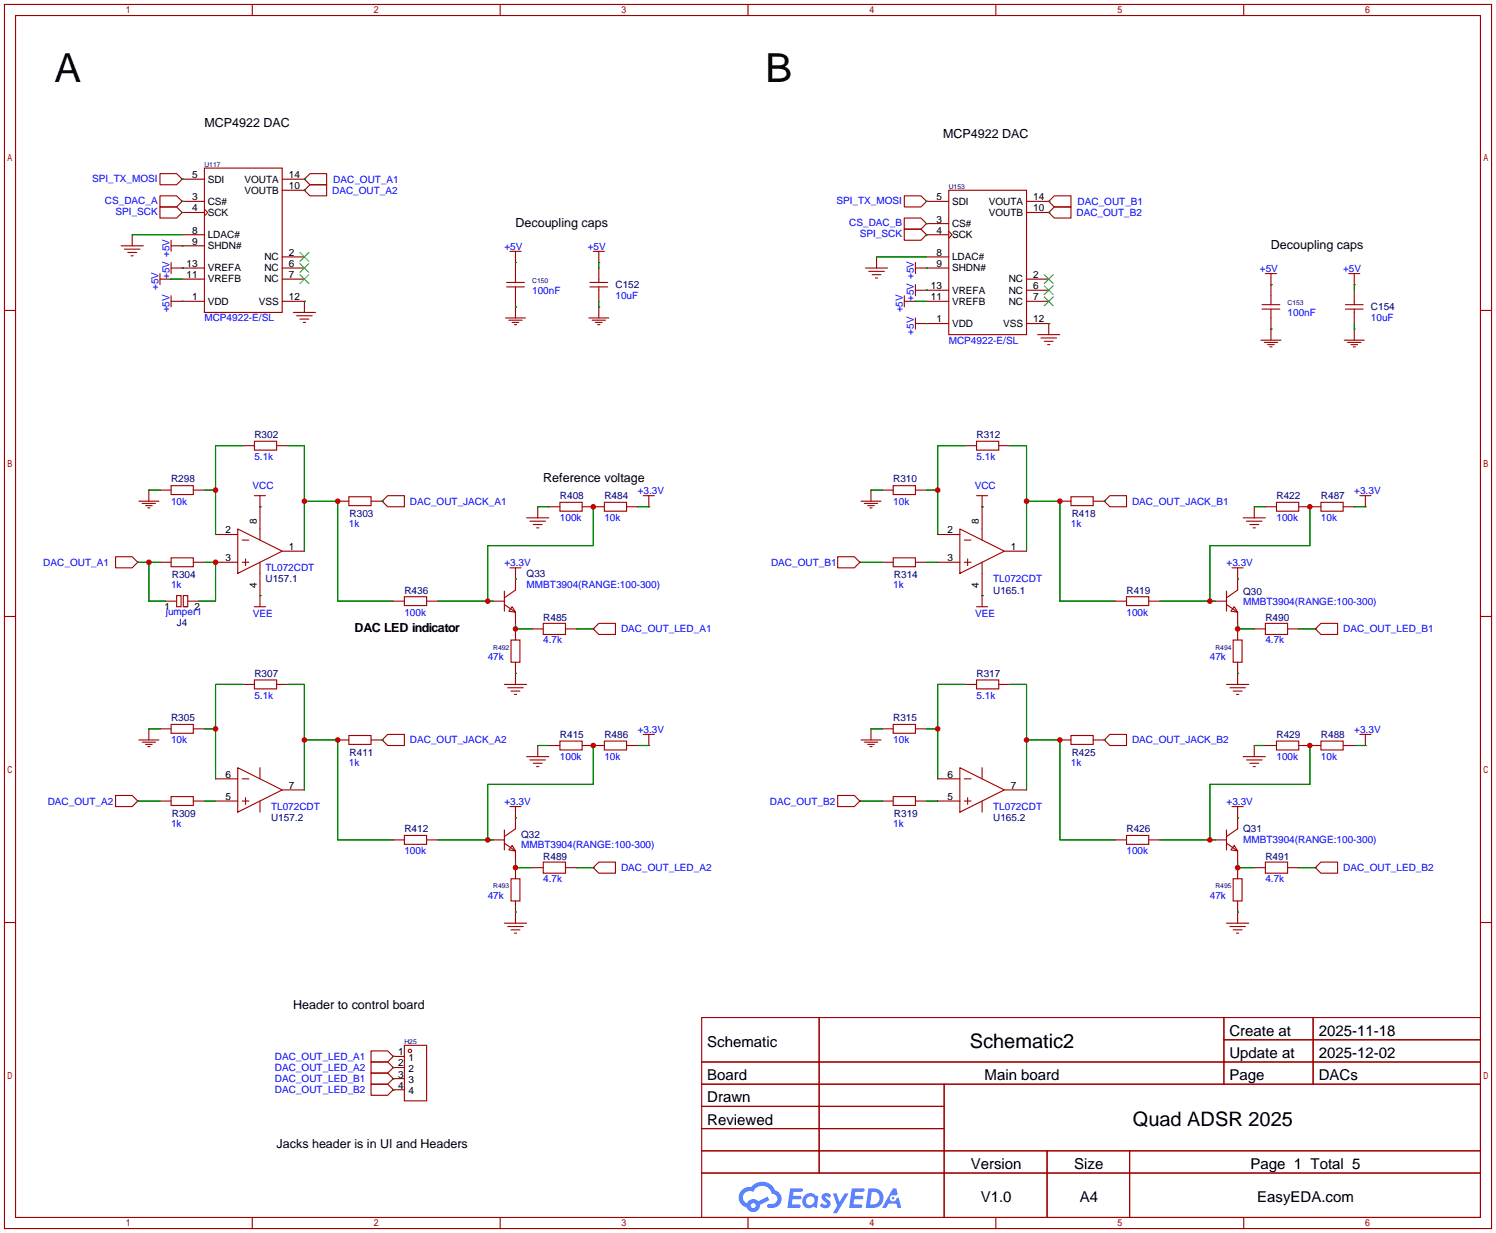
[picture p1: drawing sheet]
<svg xmlns="http://www.w3.org/2000/svg" width="342mm" height="282mm" viewBox="0 0 342 282" stroke-linecap="round" stroke-linejoin="round" font-family="sans-serif">
<g fill="none" stroke="#a10000" stroke-width=".25">
<path d="M1 1h340v280h-340zM3.6 3.6h334.9v274.9h-334.9zM57.7 1v2.6M114.3 1v2.6M171 1v2.6M227.7 1v2.6M284.3 1v2.6M1 71h2.6M338.5 71h2.5M1 141h2.6M338.5 141h2.5M1 211h2.6"/>
<path d="M338.5 211h2.5M160.4 232.8h178.1v45.7h-178.1zM187.3 232.8v35.5M279.8 232.8v15.2M279.8 237.8h58.7M300.2 232.8v15.2M160.4 242.9h178.1M160.4 248h178.1M160.4 253.1h55.5M160.4 258.2h55.5M215.9 248v30.5M57.7 278.5v2.5"/>
<path d="M114.3 278.5v2.5M160.4 263.2h178.1M160.4 268.3h178.1M171 278.5v2.5M227.7 278.5v2.5M239.4 263.2v15.3M258.3 263.2v15.3M284.3 278.5v2.5"/>
</g>
<g fill="#5487ff">
<path d="M188.2 273.2a1.3 1.3 0 0 1 1.8 .2l-.4 .7a.54 .54 0 0 0-.9-.3l.1 .2a1.28 1.28 0 0 1 .8 2 1.53 1.53 0 0 1-2.2-.2l.5-.6 .8 .4a.31 .31 0 0 0 .4-.3 .31 .31 0 0 0-.3-.3 1.12 1.12 0 0 1-.6-1.8z"/>
<path d="M190.4 273h.9l.6 1.9 1.2-1.9h.9l-2.7 4.5h-.9l1-1.7z"/>
<path d="M180.7 271.8h2.2a.46 .46 0 0 1 .5 .1 .46 .46 0 0 1 .1 .5l-.3 .2h-1.8l-.1 .9h1.6a.4 .4 0 0 1 .4 .5 .4 .4 0 0 1-.4 .3h-1.7l-.2 1.2h1.4a.46 .46 0 0 1 .5 .1 .46 .46 0 0 1 .1 .5l-.3 .2h-2.7z"/>
<path d="M194.8 271.8h2.2a.47 .47 0 0 1 .5 .1 .47 .47 0 0 1 .1 .5l-.3 .2h-1.8l-.1 .9h1.6a.4 .4 0 0 1 .4 .5 .4 .4 0 0 1-.4 .3h-1.7l-.2 1.2h1.4a.46 .46 0 0 1 .5 .1 .46 .46 0 0 1 .1 .5l-.3 .2h-2.7z"/>
<path d="M204.2 271.8h.7l.4 1.4-.7 .3a.75 .75 0 0 0-1.1 .3 .75 .75 0 0 0 .5 1 .75 .75 0 0 0 .9-.6l.5-.3 .7 2.4h-.9l-.2-1h-1.9l-.5 1h-.9z"/>
<path d="M198.6 271.8l-.7 4.5h1.5a2.27 2.27 0 0 0 2.6-2.3 2.27 2.27 0 0 0-2.7-2.2zM199.3 272.6a1.5 1.5 0 0 1 1.8 1.5 1.5 1.5 0 0 1-1.9 1.4h-.3z"/>
<path d="M184 273.4a1.6 1.6 0 0 0-.3 2.3 1.6 1.6 0 0 0 2.3 .2l.8 .4 .3-2.5-.2-.3h-.5a1.58 1.58 0 0 0-2.4-.1zM184.6 274a.99 .99 0 0 1 1.6 .5 .99 .99 0 0 1-1.3 1.1 .98 .98 0 0 1-.3-1.6z"/>
<path d="M169.6 272.2a2.37 2.37 0 0 0 1.2 4 1.54 1.54 0 0 0 1.7 1 1.54 1.54 0 0 0 1.3-1.6l2.1-1.1-.5-.8-2 1.1a1.57 1.57 0 0 0-2.6 .5 1.5 1.5 0 0 1-.8-2.1 1.5 1.5 0 0 1 2.2-.6 2.23 2.23 0 0 1 2.3-1.4 2.23 2.23 0 0 1 2 1.9 1.16 1.16 0 0 1 1.2 1 1.16 1.16 0 0 1-1.1 1.3h-.6a.47 .47 0 0 0-.6 .4 .47 .47 0 0 0 .4 .5 2.14 2.14 0 0 0 2.7-1.3 2.14 2.14 0 0 0-1.3-2.8 3.2 3.2 0 0 0-5.5-.7l-1.1 .1zM171.6 275.8a.6 .6 0 0 1 1.2 0 .6 .6 0 0 1-1.2 0z"/>
<circle cx="204.2" cy="274.1" r=".28"/>
</g>
<g fill="none" stroke="#a10000" stroke-width=".25">
<path d="M36.6 39.7h3.8l1.3 1.3-1.3 1.3h-3.8zM46.7 38.4h17.8v33.1h-17.8zM27.7 56.2h5.1M28.4 57h3.6M29.2 57.7h2M30 58.5h.5M30.2 53.7v2.5M36.6 44.8h3.8l1.2 1.3-1.2 1.2h-3.8zM36.6 47.3h3.8l1.2 1.3-1.2 1.3h-3.8zM39.1 56.2h7.6M39.1 55v2.5M41.6 46.1h.1"/>
<path d="M41.6 48.6h.1M41.7 41h.1M41.7 56.2h.1M41.7 41h5M41.7 46.1h5M41.7 48.6h5M41.7 53.7h5M46.7 47.8l.8 .8-.8 .8M64.5 41h5.1M64.5 58.8h5.1M64.5 43.5h5.1M69.6 43.5l1.3-1.2h3.8v2.5h-3.8z"/>
<path d="M69.6 43.5h.1M69.6 41l1.3-1.3h3.8v2.6h-3.8zM69.6 41h.1M116.6 57.5h2.5M117.9 57.5v7.1M135.6 57.5h2.6M136.9 57.5v2.5M200.4 58.8v2.5M206.7 52.4h3.9l1.2 1.3-1.2 1.3h-3.9zM206.7 49.9h3.9l1.2 1.2-1.2 1.3h-3.9zM206.8 44.8h3.8l1.2 1.3-1.2 1.2h-3.8zM211.8 53.7h.1"/>
<path d="M211.8 51.1h.1M211.8 46.1h.1M211.8 46.1h5.1M211.8 53.7h5.1M211.8 58.8h5.1M211.8 51.1h5.1M216.9 43.5h17.8v33h-17.8zM216.9 52.9l.8 .8-.8 .7M234.7 46.1h5.1M234.7 48.6h5.1M239.8 48.6l1.2-1.3h3.9v2.6h-3.9zM239.8 48.6h.1"/>
<path d="M239.8 46.1l1.2-1.3h3.9v2.5h-3.9zM239.8 46.1h.1M36.6 63.8h2.5M36.6 62.6v2.5M39.1 63.8h.1M39.1 68.9h7.6M39.1 61.3h7.6M39.1 60v2.6M39.1 67.7v2.5M41.7 68.9h.1M41.7 61.3h.1M41.7 63.8h5"/>
<path d="M64.5 68.9h5.1v2.6M64.5 61.3h5.1M64.5 63.8h5.1M67.1 71.5h5M67.8 72.2h3.6M68.6 73h2M69.3 73.8h.5M115.6 72.7h4.5M115.8 65.6h4.1M115.8 64.6h4.1M116.3 73.2h3.1M117.1 73.8h1.5"/>
<path d="M117.6 74.3h.5M117.9 70.2h.1M117.9 60h.1M117.9 65.6v7.1M134.6 72.7h4.6M134.9 65.6h4M134.9 64.6h4M135.4 73.2h3M136.1 73.8h1.6M136.7 74.3h.5M136.9 70.2h.1M136.9 60h.1"/>
<path d="M136.9 61.3v3.3M136.9 65.6v3.3M136.9 70.2v2.5M197.9 61.3h5M198.6 62.1h3.6M199.4 62.8h2M200.2 63.6h.5M206.8 68.9h2.5M206.8 67.7v2.5M209.3 68.9h.1M209.3 61.3h7.6M209.3 74h7.6"/>
<path d="M209.3 66.4h7.6M209.3 60v2.6M209.3 65.1v2.6M209.3 72.7v2.6M211.8 74h.1M211.8 61.3h.1M211.8 66.4h.1M211.8 68.9h5.1M234.7 68.9h5.1M234.7 63.8h5.1M234.7 74h5.1v2.5M234.7 66.4h5.1"/>
<path d="M237.2 76.5h5.1M238 77.3h3.6M238.8 78.1h2M239.5 78.8h.5M288.3 77.8h4.6M288.5 70.7h4.1M288.5 69.7h4.1M289.1 78.3h3M289.3 62.6h2.5M289.8 78.8h1.5M290.3 79.3h.5M290.6 75.3h.1"/>
<path d="M290.6 65.1h.1M290.6 62.6v7.1M290.6 70.7v7.1M307.3 77.8h4.6M307.6 70.7h4.1M307.6 69.7h4.1M308.1 78.3h3M308.4 62.6h2.5M308.9 78.8h1.5M309.4 79.3h.5M309.6 75.3h.1M309.6 65.1h.1"/>
<path d="M309.6 62.6v2.5M309.6 66.4v3.3M309.6 70.7v3.3M309.6 75.3v2.5M31.7 114.6h4.6M32.5 115.2h3.1M33.3 115.7h1.5M33.8 116.2h.5M34 112.1h.1M34 112.1v2.5M36.6 112.1h2.5M39.1 111.1h5.1v2h-5.1z"/>
<path d="M44.2 112.1h2.5M55.6 101.9h2.6M58.2 100.9h5v2.1h-5zM58.2 113.4h2.5M59.4 115.9h.1M59.4 113.4v10.1M63.2 101.9h2.6M77.2 114.6h2.6M79.8 113.6h5v2.1h-5zM84.8 114.6h2.6M87.4 114.6l1.2-1.2h3.9v2.5h-3.9zM87.4 114.6h.1"/>
<path d="M120.4 118.5h5.1M121.2 119.2h3.5M121.9 120h2.1M122.9 115.9v2.6M125.5 115.9h2.5M128 114.9h5.1v2h-5.1zM133.1 115.9h5.1M138.2 114.9h5.1v2h-5.1zM143.3 115.9h2.5M147.1 113.4h2.5M148.3 115.9h.1M148.3 113.4v2.5"/>
<path d="M196.8 114.6h4.6M197.6 115.2h3.1M198.4 115.7h1.5M198.9 116.2h.5M199.1 112.1h.1M199.1 112.1v2.5M201.7 112.1h2.5M204.2 111.1h5.1v2h-5.1zM209.3 112.1h2.5M220.7 101.9h2.6M223.3 100.9h5v2.1h-5zM223.3 113.4h2.5"/>
<path d="M224.5 115.9h.1M224.5 113.4v10.1M228.3 101.9h2.6M242.3 114.6h2.6M244.9 113.6h5v2.1h-5zM249.9 114.6h2.6M252.5 114.6l1.2-1.2h3.9v2.5h-3.9zM252.5 114.6h.1M284.2 118.5h5.1M285 119.2h3.5M285.8 120h2M286.8 115.9v2.6"/>
<path d="M289.3 115.9h2.5M291.8 114.9h5.1v2h-5.1zM296.9 115.9h5.1M302 114.9h5.1v2h-5.1zM307.1 115.9h2.5M310.9 113.4h2.5M312.2 115.9h.1M312.2 113.4v2.5M26.4 127.3h3.8l1.3 1.3-1.3 1.3h-3.8zM31.5 128.6h.1M36.6 128.6h2.5M37.8 137.5h2.6"/>
<path d="M39.1 127.6h5.1v2h-5.1zM40.4 136.2h1v2.6h-1zM41.9 136.2h1v2.6h-1zM42.2 138.8h.5M42.9 137.5h2.6M44.2 128.6h2.5M49.3 128.6h5.1M49.3 122.3h5.1M54.4 121l10.1 5.1-10.1 5.1zM55.4 123.5h1.5M55.4 128.6h1.5M56.1 127.9v1.5"/>
<path d="M58.2 138.8h2.5M59.4 136.2h.1M59.4 128.6v10.2M64.5 126.1h5.1M89.9 137.5h2.6M92.5 136.5h5v2h-5zM97.5 137.5h2.6M112.8 137.5h2.5M115.3 135.2v4.6M115.3 138.3l2.6 1.7M116.6 129.9h2.5M117.1 138.8l.8 1.2-1.6-.2z"/>
<path d="M117.9 132.4h.1M117.9 129.9v5.1l-2.6 1.7M122.7 120.7h.5M191.5 127.3h3.8l1.3 1.3-1.3 1.3h-3.8zM196.6 128.6h.1M201.7 128.6h2.5M204.2 127.6h5.1v2h-5.1zM209.3 128.6h2.5M214.4 128.6h5.1M214.4 122.3h5.1M219.5 121l10.1 5.1-10.1 5.1zM220.5 123.5h1.5"/>
<path d="M220.5 128.6h1.5M221.2 127.9v1.5M223.3 138.8h2.5M224.5 136.2h.1M224.5 128.6v10.2M229.6 126.1h5.1M255 137.5h2.6M257.6 136.5h5v2h-5zM262.6 137.5h2.6M277.9 137.5h2.5M280.4 138.3l2.6 1.7M280.4 135.2v4.6"/>
<path d="M281.7 129.9h2.5M282.2 138.8l.8 1.2-1.6-.2zM283 132.4h.1M283 129.9v5.1l-2.6 1.7M286.5 120.7h.5M55.6 156.6h2.6M58.2 155.5h5v2.1h-5zM63.2 156.6h2.6M115.3 156.6h5.1M116.1 157.3h3.5M116.8 146.4h2.1v5.1h-2.1zM116.8 158.1h2.1"/>
<path d="M117.6 158.8h.5M117.9 140v2.6M117.9 143.9v2.5M117.9 151.5v5.1M121.7 143.9h2.5M124.2 142.6h5.1v2.5h-5.1zM129.3 143.9h2.5M135.6 143.9h.1M136.9 142.6h3.8v2.5h-3.8l-1.3-1.2zM220.7 156.6h2.6M223.3 155.5h5v2.1h-5zM228.3 156.6h2.6"/>
<path d="M280.4 156.6h5.1M281.2 157.3h3.5M281.9 146.4h2.1v5.1h-2.1zM281.9 158.1h2.1M282.7 158.8h.5M283 140v2.6M283 143.9v2.5M283 151.5v5.1M286.8 143.9h2.5M289.3 142.6h5.1v2.5h-5.1zM294.4 143.9h2.5M300.7 143.9l1.3-1.3h3.8v2.5h-3.8z"/>
<path d="M300.7 143.9h.1M31.7 169.3h4.6M32.5 169.8h3.1M33.3 170.3h1.5M33.8 170.8h.5M34 166.7h.1M34 166.7v2.6M36.6 166.7h2.5M39.1 165.7h5.1v2h-5.1zM44.2 166.7h2.5M49.3 178.1h5.1M54.4 175.6l10.1 5.1-10.1 5.1z"/>
<path d="M55.4 178.1h1.5M59.4 175.6v2.5M77.2 169.3h2.6M79.8 168.2h5v2.1h-5zM84.8 169.3h2.6M87.4 169.3h.1M88.6 168h3.9v2.5h-3.9l-1.2-1.2zM120.4 173.1h5.1M121.2 173.8h3.5M121.9 174.6h2.1M122.7 175.4h.5M122.9 170.5v2.6"/>
<path d="M125.5 170.5h2.5M128 169.5h5.1v2h-5.1zM133.1 170.5h5.1M138.2 169.5h5.1v2h-5.1zM143.3 170.5h2.5M147.1 168h2.5M148.3 170.5h.1M148.3 168v2.5M196.8 169.3h4.6M197.6 169.8h3.1M198.4 170.3h1.5M198.9 170.8h.5"/>
<path d="M199.1 166.7h.1M199.1 166.7v2.6M201.7 166.7h2.5M204.2 165.7h5.1v2h-5.1zM209.3 166.7h2.5M214.4 178.1h5.1M219.5 175.6l10.1 5.1-10.1 5.1zM220.5 178.1h1.5M224.5 175.6v2.5M242.3 169.3h2.6M244.9 168.2h5v2.1h-5zM249.9 169.3h2.6"/>
<path d="M252.5 169.3l1.2-1.3h3.9v2.5h-3.9zM252.5 169.3h.1M284.2 173.1h5.1M285 173.8h3.5M285.8 174.6h2M286.5 175.4h.5M286.8 170.5v2.6M289.3 170.5h2.5M291.8 169.5h5.1v2h-5.1zM296.9 170.5h5.1M302 169.5h5.1v2h-5.1zM307.1 170.5h2.5"/>
<path d="M310.9 168h2.5M312.2 170.5h.1M312.2 168v2.5M26.4 182h3.8l1.3 1.2-1.3 1.3h-3.8zM31.5 183.2h.1M36.6 183.2h2.5M39.1 182.2h5.1v2h-5.1zM44.2 183.2h2.5M49.3 183.2h5.1M55.4 183.2h1.5M56.1 182.5v1.5M59.4 183.2v2.6"/>
<path d="M64.5 180.7h5.1M89.9 192.1h2.6M92.5 191.1h5v2h-5zM97.5 192.1h2.6M112.8 192.1h2.5M115.3 192.9l2.6 1.8M115.3 189.8v4.6M116.6 184.5h2.5M117.1 193.4l.8 1.3-1.6-.3zM117.9 187h.1M117.9 184.5v5.1l-2.6 1.8M117.9 194.7v2.5"/>
<path d="M117.9 198.5v2.5M121.7 198.5h2.5M124.2 197.2h5.1v2.5h-5.1zM129.3 198.5h2.5M135.6 198.5h.1M136.9 197.2h3.8v2.5h-3.8l-1.3-1.2zM191.5 182h3.8l1.3 1.2-1.3 1.3h-3.8zM196.6 183.2h.1M201.7 183.2h2.5M204.2 182.2h5.1v2h-5.1zM209.3 183.2h2.5M214.4 183.2h5.1"/>
<path d="M220.5 183.2h1.5M221.2 182.5v1.5M224.5 183.2v2.6M229.6 180.7h5.1M255 192.1h2.6M257.6 191.1h5v2h-5zM262.6 192.1h2.6M277.9 192.1h2.5M280.4 189.8v4.6M280.4 192.9l2.6 1.8M281.7 184.5h2.5M282.2 193.4l.8 1.3-1.6-.3z"/>
<path d="M283 187h.1M283 184.5v5.1l-2.6 1.8M283 194.7v2.5M283 198.5v2.5M286.8 198.5h2.5M289.3 197.2h5.1v2.5h-5.1zM294.4 198.5h2.5M300.7 198.5l1.3-1.3h3.8v2.5h-3.8zM300.7 198.5h.1M115.3 211.2h5.1M116.1 211.9h3.5M116.8 201h2.1v5.1h-2.1z"/>
<path d="M116.8 212.7h2.1M117.6 213.5h.5M117.9 206.1v5.1M280.4 211.2h5.1M281.2 211.9h3.5M281.9 201h2.1v5.1h-2.1zM281.9 212.7h2.1M282.7 213.5h.5M283 206.1v5.1M92.5 239.1h5v12.7h-5zM84.8 240.4h3.8l1.3 1.2-1.3 1.3h-3.8zM84.8 242.9h3.8l1.3 1.3-1.3 1.3h-3.8z"/>
<path d="M84.8 245.5h3.8l1.3 1.2-1.3 1.3h-3.8zM84.8 248h3.8l1.3 1.3-1.3 1.2h-3.8zM89.9 241.6h.1M89.9 244.2h.1M89.9 246.7h.1M89.9 249.3h.1M89.9 241.6h2.6M89.9 244.2h2.6M89.9 246.7h2.6M89.9 249.3h2.6"/>
<circle cx="93.7" cy="240.4" r=".38"/>
</g>
<path d="M68.6 57.7l2 2.1M70.6 57.7l-2 2.1M68.6 60.3l2 2M68.6 62.8l2 2.1M70.6 60.3l-2 2M70.6 62.8l-2 2.1M238.8 62.8l2 2.1M238.8 65.4l2 2M238.8 67.9l2 2M240.8 62.8l-2 2.1M240.8 65.4l-2 2M240.8 67.9l-2 2" fill="none" stroke="#3c3" stroke-width=".25"/>
<g fill="none" stroke="#008700" stroke-width=".25">
<path d="M30.2 53.7h11.5M41.7 46.1h.1M41.7 48.6h.1M41.7 41h.1M41.7 56.2h.1M69.6 43.5h.1M69.6 41h.1M200.4 58.8h11.4M211.8 53.7h.1M211.8 46.1h.1M211.8 51.1h.1M239.8 48.6h.1"/>
<path d="M239.8 46.1h.1M39.1 63.8h2.6M41.7 68.9h.1M41.7 61.3h.1M69.6 68.9h.1M117.9 70.2h.1M117.9 60h.1M136.9 60v1.3M136.9 68.9v1.3M209.3 68.9h2.5M211.8 74h.1M211.8 61.3h.1"/>
<path d="M211.8 66.4h.1M239.8 74h.1M290.6 75.3h.1M290.6 65.1h.1M309.6 65.1v1.3M309.6 74v1.3M34 112.1h2.6M46.7 112.1h2.6M55.6 101.9h-6.3v20.4M59.4 115.9h.1M65.8 101.9h3.8v24.2M69.6 114.6h7.6v22.9h12.7"/>
<path d="M87.4 114.6h.1M122.9 115.9h2.6M135.6 115.9v8.9h-24.1v12.7M145.8 115.9h2.5M199.1 112.1h2.6M211.8 112.1h2.6M220.7 101.9h-6.3v20.4M224.5 115.9h.1M230.9 101.9h3.8v24.2M234.7 114.6h7.6v22.9h12.7M252.5 114.6h.1M286.8 115.9h2.5"/>
<path d="M299.5 115.9v8.9h-22.9v12.7M309.6 115.9h2.6M31.5 128.6h5.1M34 128.6v8.9h3.8M46.7 128.6h2.6v8.9h-3.8M59.4 136.2h.1M100.1 137.5h12.7M117.9 132.4h.1M196.6 128.6h5.1M211.8 128.6h2.6M224.5 136.2h.1M265.2 137.5h12.7"/>
<path d="M283 132.4h.1M55.6 156.6h-6.3v21.5M65.8 156.6h3.8v24.1M117.9 154h.1M117.9 142.6v1.3h3.8M131.8 143.9h3.8M220.7 156.6h-6.3v21.5M230.9 156.6h3.8v24.1M283 154h.1M283 142.6v1.3h3.8M296.9 143.9h3.8M34 166.7h2.6"/>
<path d="M46.7 166.7h2.6M69.6 169.3h7.6v22.8h12.7M87.4 169.3h.1M122.9 170.5h2.6M135.6 170.5v8.9h-24.1v12.7M145.8 170.5h2.5M199.1 166.7h2.6M211.8 166.7h2.6M234.7 169.3h7.6v22.8h12.7M252.5 169.3h.1M286.8 170.5h2.5M299.5 170.5v8.9h-22.9v12.7"/>
<path d="M309.6 170.5h2.6M31.5 183.2h5.1M46.7 183.2h2.6M100.1 192.1h12.7M117.9 187h.1M117.9 197.2v1.3h3.8M131.8 198.5h3.8M196.6 183.2h5.1M211.8 183.2h2.6M265.2 192.1h12.7M283 187h.1M283 197.2v1.3h3.8"/>
<path d="M296.9 198.5h3.8M117.9 208.6h.1M283 208.6h.1M89.9 241.6h.1M89.9 244.2h.1M89.9 246.7h.1M89.9 249.3h.1"/>
</g>
<g fill="#c00">
<circle cx="49.3" cy="112.1" r=".63"/>
<circle cx="69.6" cy="114.6" r=".63"/>
<circle cx="77.2" cy="114.6" r=".63"/>
<circle cx="34" cy="128.6" r=".63"/>
<circle cx="49.3" cy="128.6" r=".63"/>
<circle cx="49.3" cy="166.7" r=".63"/>
<circle cx="69.6" cy="169.3" r=".63"/>
<circle cx="77.2" cy="169.3" r=".63"/>
<circle cx="214.4" cy="112.1" r=".63"/>
<circle cx="234.7" cy="114.6" r=".63"/>
<circle cx="242.3" cy="114.6" r=".63"/>
<circle cx="214.4" cy="166.7" r=".63"/>
<circle cx="234.7" cy="169.3" r=".63"/>
<circle cx="242.3" cy="169.3" r=".63"/>
<circle cx="117.9" cy="143.9" r=".63"/>
<circle cx="111.5" cy="137.5" r=".63"/>
<circle cx="135.6" cy="115.9" r=".63"/>
<circle cx="117.9" cy="198.5" r=".63"/>
<circle cx="111.5" cy="192.1" r=".63"/>
<circle cx="135.6" cy="170.5" r=".63"/>
<circle cx="283" cy="143.9" r=".63"/>
<circle cx="276.6" cy="137.5" r=".63"/>
<circle cx="299.5" cy="115.9" r=".63"/>
<circle cx="283" cy="198.5" r=".63"/>
<circle cx="276.6" cy="192.1" r=".63"/>
<circle cx="299.5" cy="170.5" r=".63"/>
</g>
<g font-size="9.1">
<text x="12.4" y="18.7">A</text>
<text x="175" y="18.7">B</text>
</g>
<g font-size="4.6">
<text x="221.7" y="239.8">Schematic2</text>
<text x="259" y="257.6">Quad ADSR 2025</text>
</g>
<g font-size="3.4">
<text x="161.7" y="239.5">Schematic</text>
<text x="281.1" y="236.9">Create at</text>
<text x="301.5" y="236.9">2025-11-18</text>
<text x="281.1" y="242">Update at</text>
<text x="301.5" y="242">2025-12-02</text>
<text x="161.7" y="247.1">Board</text>
<text x="225.1" y="247.1">Main board</text>
<text x="281.1" y="247.1">Page</text>
<text x="301.5" y="247.1">DACs</text>
<text x="161.7" y="252.2">Drawn</text>
<text x="161.7" y="257.2">Reviewed</text>
<text x="221.9" y="267.4">Version</text>
<text x="245.6" y="267.4">Size</text>
<text x="285.9" y="267.4">Page 1 Total 5</text>
<text x="224.2" y="275">V1.0</text>
<text x="246.9" y="275">A4</text>
<text x="287.4" y="275">EasyEDA.com</text>
</g>
<g font-size="2.9">
<text x="46.7" y="29">MCP4922 DAC</text>
<text x="215.6" y="31.5">MCP4922 DAC</text>
<text x="117.9" y="51.8">Decoupling caps</text>
<text x="290.6" y="56.9">Decoupling caps</text>
<text x="124.2" y="110.2">Reference voltage</text>
<text x="81" y="144.5">DAC LED indicator</text>
<text x="67.1" y="230.9">Header to control board</text>
<text x="63.2" y="262.6">Jacks header is in UI and Headers</text>
</g>
<g font-size="2.3" fill="#00f">
<text x="21.1" y="41.6">SPI_TX_MOSI</text>
<text x="76.2" y="41.8">DAC_OUT_A1</text>
<text x="24" y="46.7">CS_DAC_A</text>
<text x="75.9" y="44.3">DAC_OUT_A2</text>
<text x="191.2" y="46.7">SPI_TX_MOSI</text>
<text x="246.4" y="46.9">DAC_OUT_B1</text>
<text x="26.4" y="49.2">SPI_SCK</text>
<text x="194.2" y="51.8">CS_DAC_B</text>
<text x="246.1" y="49.4">DAC_OUT_B2</text>
<text x="115.3" y="57.1">+5V</text>
<text x="134.4" y="57.1">+5V</text>
<text x="196.6" y="54.3">SPI_SCK</text>
<text x="38.8" y="63.8" transform="rotate(-90 38.8 63.8)">+5V +5V</text>
<text x="288" y="62.2">+5V</text>
<text x="307.1" y="62.2">+5V</text>
<text x="36.2" y="66.4" transform="rotate(-90 36.2 66.4)">+5V</text>
<text x="38.8" y="71.5" transform="rotate(-90 38.8 71.5)">+5V</text>
<text x="121.7" y="67.2">100nF</text>
<text x="140.7" y="68.4">10uF</text>
<text x="206.4" y="71.5" transform="rotate(-90 206.4 71.5)">+5V</text>
<text x="208.9" y="68.9" transform="rotate(-90 208.9 68.9)">+5V +5V</text>
<text x="46.7" y="73.5">MCP4922-E/SL</text>
<text x="208.9" y="76.5" transform="rotate(-90 208.9 76.5)">+5V</text>
<text x="294.4" y="72.3">100nF</text>
<text x="313.4" y="73.5">10uF</text>
<text x="216.9" y="78.6">MCP4922-E/SL</text>
<text x="58.2" y="105.3">5.1k</text>
<text x="223.3" y="105.3">5.1k</text>
<text x="57.7" y="111.9">VCC</text>
<text x="145.8" y="113">+3.3V</text>
<text x="222.8" y="111.9">VCC</text>
<text x="309.6" y="113">+3.3V</text>
<text x="39.1" y="115.4">10k</text>
<text x="93.7" y="115.4">DAC_OUT_JACK_A1</text>
<text x="128" y="119.2">100k</text>
<text x="138.2" y="119.2">10k</text>
<text x="204.2" y="115.4">10k</text>
<text x="258.8" y="115.4">DAC_OUT_JACK_B1</text>
<text x="291.8" y="119.2">100k</text>
<text x="302" y="119.2">10k</text>
<text x="79.8" y="120.5">1k</text>
<text x="244.9" y="120.5">1k</text>
<text x="9.9" y="129.4">DAC_OUT_A1</text>
<text x="60.7" y="130.7">TL072CDT</text>
<text x="115.3" y="129.5">+3.3V</text>
<text x="176.3" y="129.4">DAC_OUT_B1</text>
<text x="280.4" y="129.5">+3.3V</text>
<text x="39.1" y="134.5">1k</text>
<text x="120.4" y="134.5">MMBT3904(RANGE:100-300)</text>
<text x="204.2" y="134.5">1k</text>
<text x="227.1" y="133.2">TL072CDT</text>
<text x="37.9" y="140.7">jumper1</text>
<text x="57.8" y="141.1">VEE</text>
<text x="92.5" y="140.8">100k</text>
<text x="222.9" y="141.1">VEE</text>
<text x="257.6" y="140.8">100k</text>
<text x="284.2" y="138.3">MMBT3904(RANGE:100-300)</text>
<text x="124.2" y="147.2">4.7k</text>
<text x="142" y="144.6">DAC_OUT_LED_A1</text>
<text x="289.3" y="147.2">4.7k</text>
<text x="307.1" y="144.6">DAC_OUT_LED_B1</text>
<text x="111.5" y="151">47k</text>
<text x="276.6" y="151">47k</text>
<text x="58.2" y="159.9">5.1k</text>
<text x="223.3" y="159.9">5.1k</text>
<text x="145.8" y="167.6">+3.3V</text>
<text x="309.6" y="167.6">+3.3V</text>
<text x="39.1" y="170">10k</text>
<text x="93.7" y="170">DAC_OUT_JACK_A2</text>
<text x="128" y="173.9">100k</text>
<text x="138.2" y="173.9">10k</text>
<text x="204.2" y="170">10k</text>
<text x="258.8" y="170">DAC_OUT_JACK_B2</text>
<text x="291.8" y="173.9">100k</text>
<text x="302" y="173.9">10k</text>
<text x="79.8" y="175.1">1k</text>
<text x="244.9" y="175.1">1k</text>
<text x="10.9" y="184.2">DAC_OUT_A2</text>
<text x="62" y="185.3">TL072CDT</text>
<text x="115.3" y="184.1">+3.3V</text>
<text x="176" y="184.2">DAC_OUT_B2</text>
<text x="227.1" y="185.3">TL072CDT</text>
<text x="280.4" y="184.1">+3.3V</text>
<text x="39.1" y="189.1">1k</text>
<text x="204.2" y="189.1">1k</text>
<text x="92.5" y="195.4">100k</text>
<text x="119.1" y="193.9">MMBT3904(RANGE:100-300)</text>
<text x="257.6" y="195.4">100k</text>
<text x="284.2" y="192.9">MMBT3904(RANGE:100-300)</text>
<text x="124.2" y="201.8">4.7k</text>
<text x="142" y="199.3">DAC_OUT_LED_A2</text>
<text x="289.3" y="201.8">4.7k</text>
<text x="307.1" y="199.3">DAC_OUT_LED_B2</text>
<text x="111.5" y="205.6">47k</text>
<text x="276.6" y="205.6">47k</text>
<text x="62.8" y="242.4">DAC_OUT_LED_A1</text>
<text x="62.8" y="245">DAC_OUT_LED_A2</text>
<text x="62.8" y="247.5">DAC_OUT_LED_B1</text>
<text x="62.8" y="250.1">DAC_OUT_LED_B2</text>
</g>
<g font-size="2.3">
<text x="43.9" y="40.7">5</text>
<text x="47.5" y="41.8">SDI</text>
<text x="55.9" y="41.8">VOUTA</text>
<text x="66" y="40.7">14</text>
<text x="43.9" y="45.8">3</text>
<text x="47.5" y="46.8">CS#</text>
<text x="55.9" y="44.3">VOUTB</text>
<text x="66" y="43.3">10</text>
<text x="214.1" y="45.8">5</text>
<text x="217.7" y="46.8">SDI</text>
<text x="226.1" y="46.8">VOUTA</text>
<text x="236.2" y="45.8">14</text>
<text x="43.9" y="48.4">4</text>
<text x="43.9" y="53.4">8</text>
<text x="47.5" y="49.4">SCK</text>
<text x="214.1" y="50.9">3</text>
<text x="214.1" y="53.4">4</text>
<text x="217.7" y="51.9">CS#</text>
<text x="226.1" y="49.4">VOUTB</text>
<text x="236.2" y="48.4">10</text>
<text x="43.9" y="56">9</text>
<text x="47.5" y="54.5">LDAC#</text>
<text x="47.5" y="57">SHDN#</text>
<text x="60.5" y="59.5">NC</text>
<text x="66" y="58.5">2</text>
<text x="214.1" y="58.5">8</text>
<text x="217.7" y="54.5">SCK</text>
<text x="217.7" y="59.5">LDAC#</text>
<text x="42.7" y="61.1">13</text>
<text x="42.7" y="63.6">11</text>
<text x="47.5" y="62.1">VREFA</text>
<text x="47.5" y="64.6">VREFB</text>
<text x="60.5" y="62.1">NC</text>
<text x="60.5" y="64.6">NC</text>
<text x="66" y="61.1">6</text>
<text x="66" y="63.6">7</text>
<text x="214.1" y="61.1">9</text>
<text x="217.7" y="62.1">SHDN#</text>
<text x="230.6" y="64.6">NC</text>
<text x="236.2" y="63.6">2</text>
<text x="43.9" y="68.7">1</text>
<text x="47.5" y="69.7">VDD</text>
<text x="59.2" y="69.7">VSS</text>
<text x="66" y="68.7">12</text>
<text x="212.8" y="66.1">13</text>
<text x="212.8" y="68.7">11</text>
<text x="217.7" y="67.2">VREFA</text>
<text x="217.7" y="69.7">VREFB</text>
<text x="230.6" y="67.2">NC</text>
<text x="230.6" y="69.7">NC</text>
<text x="236.2" y="66.1">6</text>
<text x="236.2" y="68.7">7</text>
<text x="214.1" y="73.8">1</text>
<text x="217.7" y="74.8">VDD</text>
<text x="229.4" y="74.8">VSS</text>
<text x="236.2" y="73.8">12</text>
<text x="58.7" y="120" transform="rotate(-90 58.7 120)">8</text>
<text x="223.8" y="120" transform="rotate(-90 223.8 120)">8</text>
<text x="51.6" y="122">2</text>
<text x="66" y="125.8">1</text>
<text x="216.7" y="122">2</text>
<text x="231.1" y="125.8">1</text>
<text x="51.6" y="128.4">3</text>
<text x="216.7" y="128.4">3</text>
<text x="58.7" y="134.4" transform="rotate(-90 58.7 134.4)">4</text>
<text x="223.8" y="134.4" transform="rotate(-90 223.8 134.4)">4</text>
<text x="37.6" y="139.5">1</text>
<text x="44.4" y="139.5">2</text>
<text x="51.6" y="177.9">6</text>
<text x="216.7" y="177.9">6</text>
<text x="51.6" y="183">5</text>
<text x="66" y="180.4">7</text>
<text x="216.7" y="183">5</text>
<text x="231.1" y="180.4">7</text>
<text x="91.1" y="241.4">1</text>
<text x="91.1" y="243.9">2</text>
<text x="93.4" y="242.7">1</text>
<text x="93.4" y="245.2">2</text>
<text x="91.1" y="246.5">3</text>
<text x="91.1" y="249">4</text>
<text x="93.4" y="247.7">3</text>
<text x="93.4" y="250.3">4</text>
</g>
<g font-size="2.3" fill="#000080">
<text x="140.7" y="65.9">C152</text>
<text x="313.4" y="71">C154</text>
<text x="58.2" y="100.2">R302</text>
<text x="223.3" y="100.2">R312</text>
<text x="39.1" y="110.4">R298</text>
<text x="204.2" y="110.4">R310</text>
<text x="79.9" y="118.2">R303</text>
<text x="128" y="114.2">R408</text>
<text x="138.2" y="114.2">R484</text>
<text x="245" y="118.2">R418</text>
<text x="291.8" y="114.2">R422</text>
<text x="302" y="114.2">R487</text>
<text x="120.4" y="131.9">Q33</text>
<text x="39.3" y="132.2">R304</text>
<text x="60.7" y="133.2">U157.1</text>
<text x="92.5" y="135.8">R436</text>
<text x="204.4" y="132.2">R314</text>
<text x="227.1" y="135.8">U165.1</text>
<text x="257.6" y="135.8">R419</text>
<text x="284.2" y="136">Q30</text>
<text x="40.4" y="143.3">J4</text>
<text x="124.2" y="142.1">R485</text>
<text x="289.3" y="142.1">R490</text>
<text x="58.2" y="154.8">R307</text>
<text x="223.3" y="154.8">R317</text>
<text x="39.1" y="165">R305</text>
<text x="204.2" y="165">R315</text>
<text x="79.9" y="172.8">R411</text>
<text x="128" y="168.8">R415</text>
<text x="138.2" y="168.8">R486</text>
<text x="245" y="172.8">R425</text>
<text x="291.8" y="168.8">R429</text>
<text x="302" y="168.8">R488</text>
<text x="39.3" y="186.8">R309</text>
<text x="62" y="187.8">U157.2</text>
<text x="92.5" y="190.4">R412</text>
<text x="119.1" y="191.6">Q32</text>
<text x="204.4" y="186.8">R319</text>
<text x="227.1" y="187.8">U165.2</text>
<text x="257.6" y="190.4">R426</text>
<text x="284.2" y="190.4">Q31</text>
<text x="124.2" y="196.7">R489</text>
<text x="289.3" y="196.7">R491</text>
</g>
<g font-size="1.5" fill="#000080">
<text x="46.7" y="38.1">U117</text>
<text x="216.9" y="43.2">U153</text>
<text x="121.7" y="64.8">C150</text>
<text x="294.4" y="69.9">C153</text>
<text x="112.8" y="148.6">R492</text>
<text x="277.9" y="148.6">R494</text>
<text x="112.8" y="203.2">R493</text>
<text x="277.9" y="203.2">R495</text>
<text x="92.5" y="238.8">H25</text>
</g>
</svg>
